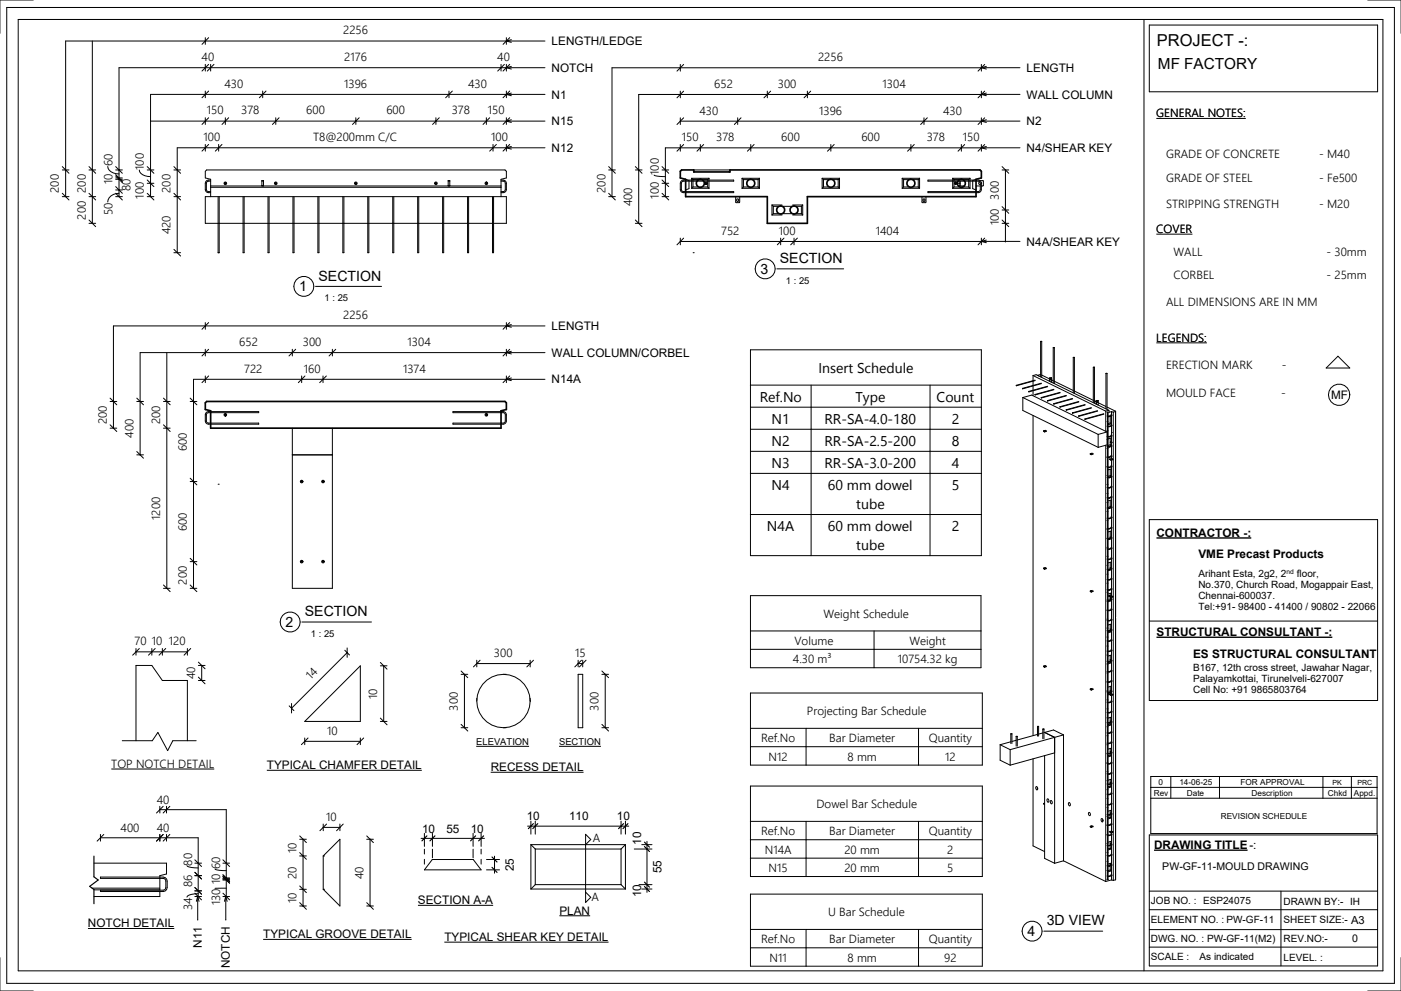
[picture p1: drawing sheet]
<svg xmlns="http://www.w3.org/2000/svg" width="420mm" height="297mm" viewBox="0 0 420 297" stroke-linecap="round" stroke-linejoin="round" font-family="sans-serif">
<g fill="#000">
<circle cx="67.6" cy="55" r=".4"/>
<circle cx="82.7" cy="55" r=".4"/>
<circle cx="106.7" cy="55" r=".4"/>
<circle cx="130.7" cy="55" r=".4"/>
<circle cx="145.8" cy="55" r=".4"/>
<circle cx="211.7" cy="55" r=".4"/>
<circle cx="286.6" cy="55" r=".4"/>
<circle cx="67.6" cy="124.4" r=".4"/>
<circle cx="145.8" cy="124.4" r=".4"/>
<circle cx="90.4" cy="144.4" r=".4"/>
<circle cx="96.9" cy="144.4" r=".4"/>
<circle cx="90.4" cy="168.4" r=".4"/>
<circle cx="96.9" cy="168.4" r=".4"/>
</g>
<g fill="none" stroke="#000" stroke-width=".3">
<path d="M2 2.2h416.1v292.6h-416.1zM5.5 5.8h409.2v285.3h-409.2zM10 0h-10v10M27.7 12.3v54.7M61.6 11.3v2M61.6 19.3v2M62.6 19.3l-2 2M62.6 11.3l-2 2M63.2 19.3v2M64.2 19.3l-2 2M150.2 19.3v2M151.2 19.3l-2 2"/>
<path d="M151.8 11.3v2M151.8 19.3v2M152.8 19.3l-2 2M152.8 11.3l-2 2M153.3 19.9l-1.5 .4 1.5 .4M153.3 11.9l-1.5 .4 1.5 .4M163.4 12.3h-143.7v46.7M204 19.3v2M205 19.3l-2 2M294.3 19.3v2M295.3 19.3l-2 2M295.7 19.9l-1.5 .4 1.5 .4"/>
<path d="M343 5.8v285.3M344.6 7.5h68.5v20h-68.5zM410.1 0h10v10M45.1 36.3h118.3M61.6 27.3v2M61.6 35.3v2M62.6 35.3l-2 2M62.6 27.3l-2 2M67.6 35.3v2M68.6 35.3l-2 2M78.8 27.3v2M79.8 27.3l-2 2"/>
<path d="M82.7 35.3v2M83.7 35.3l-2 2M106.7 35.3v2M107.7 35.3l-2 2M130.7 35.3v2M131.7 35.3l-2 2M134.6 27.3v2M135.6 27.3l-2 2M145.8 35.3v2M146.8 35.3l-2 2M151.8 27.3v2M151.8 35.3v2"/>
<path d="M152.8 35.3l-2 2M152.8 27.3l-2 2M153.3 35.9l-1.5 .4 1.5 .4M153.3 27.9l-1.5 .4 1.5 .4M163.4 20.3h-127.7v38.7M163.4 28.3h-118.3v30.7M204 27.3v2M204 35.3v2M204 36.3h90.3M205 35.3l-2 2M205 27.3l-2 2M221.2 35.3v2"/>
<path d="M222.2 35.3l-2 2M230.1 27.3v2M231.1 27.3l-2 2M242.1 27.3v2M243.1 27.3l-2 2M277 35.3v2M278 35.3l-2 2M294.2 36.3h11.6M294.2 36.3l1.5 .4M294.3 27.3v2M294.3 35.3v2M295.3 35.3l-2 2"/>
<path d="M295.3 27.3l-2 2M295.7 35.9l-1.5 .4M295.7 27.9l-1.5 .4 1.5 .4M305.8 20.3h-122.3v38.7M305.8 28.3h-114.3v38.7M18.7 51h2M18.7 59h2M18.7 49.9l2 2.1M18.7 58l1 1M19.7 59l1 1M26.7 51h2M26.7 59h2"/>
<path d="M26.7 49.9l2 2.1M26.7 58l2 2M32.3 49.9a2.99 2.99 0 0 0 3.4 2.3M34.7 51h2M34.7 59h2M34.7 58l2 2M34.7 56l2 2M34.7 57h2M34.7 52.8l2 2M34.7 53.8h2M34.7 52.4l2 2M34.7 53.4h2"/>
<path d="M34.7 49.9l2 2.1M35.7 58a3.1 3.1 0 0 0-3.4 2.6M41.8 51a2.98 2.98 0 0 0 3.3 2M44.1 51h2M44.1 59h2M44.1 55h2M44.1 49.9l2 2.1M44.1 58l2 2M44.1 54l2 2M52.1 51h2M52.1 59h2M52.1 58l2 2"/>
<path d="M52.1 49.9l2 2.1M61.6 59h90.2v8h-90.2zM61.6 43.3v2M62.6 43.3l-2 2M63.2 54.3l-1 .1-.3 .6 .1 2.1 .4 .3h.8M63.2 54l-1.2 .1-.4 .9 .1 2.3 .6 .4 .9 .1M63.2 59v-5.2l-1.6-.4v-2l.4-.4h89.4l.4 .4v2l-1.6 .4v5.2M63.2 56.2h87M63.2 55.8h87M65.4 59v16.8h.3v-16.8M65.6 43.3v2M66.6 43.3l-2 2"/>
<path d="M72.9 59v16.8h.3v-16.8M78.5 55.8v-1.6h.5v1.6M78.5 54.3h.5M78.5 55.7h.5M80.4 59v16.8h.3v-16.8M87.8 59v16.8h.4v-16.8M95.3 59v16.8h.3v-16.8M102.8 59v16.8h.3v-16.8M110.3 59v16.8h.3v-16.8M117.8 59v16.8h.3v-16.8M125.2 59v16.8h.4v-16.8M132.7 59v16.8h.3v-16.8"/>
<path d="M134.4 55.8v-1.6h.5v1.6M134.4 54.3h.5M134.4 55.7h.5M140.2 59v16.8h.3v-16.8M147.7 59v16.8h.3v-16.8M147.8 43.3v2M148.8 43.3l-2 2M150.2 54.3l1 .1 .3 .6-.1 2.1-.4 .3h-.8M150.2 54l1.1 .1 .5 .9-.1 2.3-.6 .4-.9 .1M151.8 43.3v2M152.8 43.3l-2 2M153.3 43.9l-1.5 .4 1.5 .4"/>
<path d="M163.4 44.3h-110.3v31.5M182.5 51h2M182.5 59h2M182.5 58l2 2M182.5 49.9l2 2.1M190.5 51h2M190.5 49.9l2 2.1M196.1 52.5l1 .3 2.4 .2M198.5 51h2M198.5 59h2M198.5 55h2M198.5 58l2 2"/>
<path d="M198.5 54l2 2M198.5 49.9l2 2.1M204 43.3v2M204.3 54.3l.6-.3h15.1v.3h-15.1l-.4 .2-.2 .5v2l.5 .4h15.2v.4l-15.3-.1-.4-.2-.3-.7v-1.8zM205 43.3l-2 2M205.6 53.8l1 .4v2.4l-1 .4M207.4 56.5h5.2M207.4 53.5h5.2M207.4 53.5v3M207.4 53.5l.4 .4M207.8 56.1h1.7M207.8 53.9h1.7"/>
<path d="M207.8 56.1l-.4 .4M207.8 53.9v2.2M208 51h10.9M208 51.6h.4M210 43.3v2M210.5 56.1h1.7M210.5 53.9h1.7M211 43.3l-2 2M212.2 56.1l.4 .4M212.2 53.9v2.2M212.6 53.5v3M212.6 53.5l-.4 .4"/>
<path d="M218.5 51.6h.4M220.6 59l.1 1.8h1l.1-1.8M222.5 56.5h5.2M222.5 53.5h5.2M222.5 53.5v3M222.5 53.5l.4 .4M222.9 56.1h1.7M222.9 53.9h1.7M222.9 56.1l-.4 .4M222.9 53.9v2.2M225.1 43.3v2M225.6 56.1h1.7"/>
<path d="M225.6 53.9h1.7M226.1 43.3l-2 2M227.3 56.1l.4 .4M227.3 53.9v2.2M227.7 53.5v3M227.7 53.5l-.4 .4M246.5 56.5h5.2M246.5 53.5h5.2M246.5 53.5v3M246.5 53.5l.4 .4M246.9 56.1l-.4 .4M246.9 56.1h1.7"/>
<path d="M246.9 53.9h1.7M246.9 53.9v2.2M249.1 43.3v2M249.6 56.1h1.7M249.6 53.9h1.7M250.1 43.3l-2 2M251.3 56.1l.4 .4M251.3 53.9v2.2M251.7 53.5v3M251.7 53.5l-.4 .4M270.5 56.5h5.2M270.5 53.5h5.2"/>
<path d="M270.5 53.5v3M270.5 53.5l.4 .4M270.9 56.1h1.7M270.9 53.9h1.7M270.9 56.1l-.4 .4M270.9 53.9v2.2M273.1 43.3v2M273.6 56.1h1.7M273.6 53.9h1.7M274.1 43.3l-2 2M275.3 56.1l.4 .4M275.3 53.9v2.2"/>
<path d="M275.7 53.5v3M275.7 53.5l-.4 .4M276.4 59l.1 1.8h1l.1-1.8M278.2 54h15.3l.7 .7v2.3l-.2 .5-.7 .3h-15.1v-.4h15.1l.4-.2 .2-.4v-2l-.4-.5h-15.3zM285.6 56.5h5.2M285.6 53.5h5.2M285.6 53.5v3M285.6 53.5l.4 .4M286 56.1h1.8M286 53.9h1.8M286 56.1l-.4 .4M286 53.9v2.2"/>
<path d="M287.1 55h.7M287.4 55.8h1.7M287.8 54.3v1.5M288.2 43.3v2M288.7 56.1h1.7M288.7 53.9h1.7M289.2 43.3l-2 2M290.4 56.1l.4 .4M290.4 53.9v2.2M290.8 53.5v3M290.8 53.5l-.4 .4M292.7 53.8l-1.1 .4v2.4l1.1 .4"/>
<path d="M292.7 55.8h1.2M293.8 54.6l-.3 .4 .4 .3M293.8 54.2l1.1 .1v1.4l-.6 .1M294.2 54.7l.1 .5M294.3 43.3v2M295.3 43.3l-2 2M295.7 43.9l-1.5 .4 1.5 .4M300.5 51h2M300.5 49.9l1 1.1M301.5 51v21.6M301.5 51l1 1M305.8 44.3h-106.3v14.7"/>
<path d="M26.7 67h2M26.7 66l2 2M52.1 75.8h2M52.1 74.8l2 2M190.5 67h2M190.5 66l2 2M204 71.4v2M205 71.4l-2 2M207.8 75.8h.3M231.5 64.5h3M231.5 61.5h3M231.5 61.5v3"/>
<path d="M231.5 61.5l.4 .4M231.9 64.1l-.4 .4M231.9 64.1h1.7M231.9 61.9h1.7M231.9 61.9v2.2M234.1 71.4v2M234.6 64.1h3M234.6 61.9h3M235.1 71.4l-2 2M237.7 64.5h3M237.7 61.5h3M238.1 71.4v2"/>
<path d="M238.6 64.1h1.7M238.6 61.9h1.7M239.1 71.4l-2 2M240.3 64.1l.4 .4M240.3 61.9v2.2M240.7 61.5v3M240.7 61.5l-.4 .4M294.3 71.4v2M295.3 71.4l-2 2M295.7 72l-1.5 .4 1.5 .4M300.5 67h2M300.5 66l2 2"/>
<path d="M300.5 62l2 2M300.5 63h2M305.8 72.4h-101.8M61.6 96.7v2M62.6 96.7l-2 2M151.8 97.7l1.5 .4M151.8 97.7h11.6M151.8 96.7v2M151.8 97.7h-117.8v30.7M152.8 96.7l-2 2M153.3 97.3l-1.5 .4M33 119.4l2 2"/>
<path d="M41 119.4l2 2M49 119.4l2 2M50 105.7v70.7M57 119.4l2 2M61.6 104.7v2M61.6 112.7v2M62.6 104.7l-2 2M62.6 112.7l-2 2M87.6 104.7v2M88.6 104.7l-2 2M90.4 112.7v2M91.4 112.7l-2 2"/>
<path d="M96.9 112.7v2M97.9 112.7l-2 2M99.7 104.7v2M100.7 104.7l-2 2M151.8 104.7v2M151.8 112.7v2M152.8 104.7l-2 2M152.8 112.7l-2 2M153.3 105.3l-1.5 .4 1.5 .4M153.3 113.3l-1.5 .4 1.5 .4M163.4 105.7h-121.4v30.7M163.4 113.7h-105.4v62.7"/>
<path d="M306.7 119.2l2.6-.8 22.6 11.1M306.7 119.2v3.9l22.6 11M306.7 119.2l22.6 11M309.7 112.6v1.5M309.7 114.3v1.3M309.7 115.7v1.3M309.7 117.1v1.5M309.7 112.6l21.8 10.7M309.7 112.6l1-.3 21.8 10.7M310.3 118.3h.1M310.4 114l-5.7 1.5M310.4 114.1l-5.6 1.5"/>
<path d="M311.2 112.5v.1M311.2 112.5l.3 .2M312 102.4v10.6M312 112.3l-.8 .2M312 102.4h.3zM312.2 114.9l-5.6 1.5M312.3 115l-5.7 1.6M312.3 112.4l2.4 1.2M312.3 102.4v10.8M314.1 115.8l-5.6 1.5M314.1 115.9l-5.6 1.6M314.7 113.4l.1 .1"/>
<path d="M314.7 113.4v.9M314.7 113.3l.1 .1M314.7 113.3v.1M314.8 113.5v.8M314.8 113.4v.1M314.9 113.7h.1M314.9 113.7l.2-.1v.2h-.2M314.9 113.7v.1M315 113.5v.1M315 113.6l-.1 .2M315.1 114.5h.1M315.3 113.3h-.6"/>
<path d="M315.3 113.3v1.3M315.3 113.3l-.5 .1M315.3 113.9l.5 .2M315.8 104.2v10.6M315.8 104.2h.3zM316 116.7l-5.7 1.6M316 116.8l-5.6 1.6M316.1 114.3l5.7 2.8M316.1 104.2v10.8M317.8 117.6l-5.6 1.6M317.9 117.8l-5.6 1.5M319.7 118.5l-5.6 1.6"/>
<path d="M319.8 118.7l-5.7 1.5M321.6 119.5l-5.6 1.5M321.6 119.6l-5.6 1.5M321.8 107.2v10.6M321.8 107.1l.3 .1zM322.1 117.2l5.7 2.8M322.1 107.2v10.7M327.8 110.1v10.6M327.8 110.1h.4zM328.2 110.1v10.8M331.6 112v10.6M331.6 111.9l.3 .1z"/>
<path d="M331.9 112v10.7M401.2 106.8l3.5 3.5h-7.1zM33 128.4h2M33 120.4h2M33 127.4l2 2M41 136.4h2M41 120.4h2M41 135.4l2 2M49 127.4l2 2M49 128.4h2M49 120.4h2M57 120.4h2"/>
<path d="M61.8 123.7l.7-.3h15.1v.3h-15.1l-.4 .2-.2 .5v2l.5 .4h15.2v.4l-15.3-.1-.5-.2-.2-.7v-1.8zM87.6 128.4v48h12.1v-48M87.6 136.4h12.1M135.8 123.4h15.3l.7 .7v2.4l-.3 .4-.6 .3h-15.1v-.4h15.1l.4-.1 .2-.5v-2l-.5-.5h-15.2zM309.7 124.6v95.9M312.9 129.2l.3 .3M312.9 129.2l.3 .1M313 129.2h-.1M313.2 129.2h.3zM313.2 129.3v.2M313.3 129.5h-.1M313.3 129.3h-.1"/>
<path d="M313.3 129.3v.2M313.5 129l-.5 .2M313.8 129.3l-.5 .2M313.8 129.2l-.5 .1M317.8 122h.1M323.5 120.4l-5.7 1.5M323.5 120.5l-5.6 1.6M325.3 121.3l-5.6 1.5M325.4 121.4l-5.7 1.6M326.9 136l.3 .3M326.9 136l.3 .1M327.2 136.1v.2"/>
<path d="M327.2 122.2l-5.6 1.6M327.2 122.3l-5.6 1.6M327.3 136.3h-.1M327.3 136.1h-.1M327.3 136.1v.2M327.4 136h-.3l.2 .1M327.5 135.8l-.6 .2M327.8 136.1l-.5 .2M327.8 136l-.5 .1M328.1 120.2l.5 .2M328.6 120.3v.8M328.6 120.3h.2"/>
<path d="M328.7 120.2l-.1 .1M328.7 120.2h.1M328.8 120.3v.9M328.8 120.2v.1M328.9 120.5l.1 .1M329 120.4h.1M329 120.5l-.1 .2M329 120.4v.1M329.1 121.3v.1M329.1 123.1l-5.6 1.6M329.1 123.3l-5.6 1.5M329.3 120.1v1.3"/>
<path d="M329.3 120.1l-.5 .1M329.3 120.1l-.6 .1M329.3 130.2v3.9M329.3 120.7l2.3 1.2M330.9 124l-5.6 1.6M331 124.2l-5.6 1.5M331.5 123.3v6M331.5 133.5v130.8M331.9 123.7l.2 .1M331.9 126.4l.2 .1M331.9 129.1l.2 .1M331.9 134.5l.2 .1"/>
<path d="M331.9 137.2l.2 .1M331.9 139.9h.2M331.9 122l2.6 1.3M331.9 129.5v3.9l-2.6 .7M331.9 129.5l-2.6 .7M331.9 131.8l.2 .1M332 123.6l.1 .1M332 126.3l.1 .1M332 129l.1 .1M332 131.7l.1 .1M332 134.4h.1M332 139.8h.1"/>
<path d="M332 123.8h.1M332 126.4h.1M332 129.1h.1M332 131.8h.1M332 134.5h.1M332.1 123.6v.1M332.1 123.8v.8M332.1 124.8v1.6M332.1 126.5v1.2M332.1 127.9v1.1M332.1 129.2v1.6M332.1 130.9v.8"/>
<path d="M332.1 131.9v2M332.1 134v.4M332.1 134.5v2.4M332.1 137.1h.1M332.1 137.2v2.6M332.1 139.9v.1M332.1 123.6h.1zM332.1 137.2h.1M332.1 139.9h.1M332.1 123.8h.1M332.1 123.7l-.1 .1M332.1 126.4h-.1"/>
<path d="M332.1 126.4v.1M332.1 129.1h-.1M332.1 129.1v.1M332.1 131.8h-.1M332.1 131.8v.1M332.1 134.5h-.1M332.1 134.5h.1M332.2 130.9v3l.9-.3M332.2 123.6v1.1M332.2 124.8v3M332.2 127.9v2.9M332.2 134v3"/>
<path d="M332.2 137.1v2.9M332.5 123l-1 .3M332.5 123l.1 .6 .7-.2M332.6 137.5l.5 .3M332.6 137.7l.5 .2M332.8 132.5l.5 .2v4.8M332.9 133.4l.5 .4-.9 .3-.6-.2M332.9 126.8l.4 .2-1.1 .3M332.9 124.8v2M332.9 131.4v1M332.9 132.6v.8M332.9 126.8l-.7 .2"/>
<path d="M332.9 133.4h.1M332.9 133.4l-.7 .1M333 132.4l.4 .2M333 133.6l.3 .1-.8 .2-.5-.1M333 137.6h.3zM333 137.6l.1 .1M333.1 124.4l.2 .1-.8 .2-.5-.1M333.1 127.5l.2 .1-.8 .2-.5-.1M333.1 130.5l.2 .1-.8 .3-.5-.2M333.1 139.7l.2 .1-.8 .3-.5-.2M333.1 136.7l.2 .1M333.1 137.9l.1 .1"/>
<path d="M333.1 137.8h.1M333.1 137.8v.1M333.1 136.5l.3 .2-.1 .2-.8 .2-.6-.1M333.1 124.3l.3 .2-.1 .2-.8 .2-.6-.2M333.1 127.4l.3 .1-.1 .2-.8 .2-.6-.1M333.1 130.4l.3 .2-.1 .2-.8 .2-.6-.1M333.1 139.6l.3 .2-.1 .2-.8 .2-.6-.1M333.1 137.4l.6 .3M333.2 137.8v.2M333.3 123.4v9.1M333.3 137.9v40.7M333.3 131.3l-1.1 .3"/>
<path d="M333.3 124.7l-1 .3M333.3 123.4l.5 .2M333.3 136.8l-.8 .2-.5-.1M333.5 129.7h.1M333.7 137.7l-.5 .3M333.7 137.7l-.5 .1M333.8 123.6v140.3M334.5 123.3v140.5M334.5 123.3l-.7 .3M57 143.4l2 2M57 144.4h2M65.4 145.2h.3"/>
<path d="M331.9 148h.1M331.9 145.3h.2M331.9 142.6h.2M331.9 150.6l.2 .1M331.9 153.3l.2 .1M331.9 156l.2 .1M331.9 158.7l.2 .1M332 143l.6 .1M332 142.5h.1M332 145.1l.1 .1M332 147.8l.1 .1M332 150.5l.1 .1"/>
<path d="M332 153.2l.1 .1M332 155.9l.1 .1M332 158.6l.1 .1M332 150.7h.1M332 153.4h.1M332 156h.1M332 158.7h.1M332.1 140.1v2.4M332.1 142.6v.4M332.1 143.2v2M332.1 145.3v.8M332.1 146.3v1.6"/>
<path d="M332.1 148v1.2M332.1 149.3v1.3M332.1 150.7v1.5M332.1 152.4v.9M332.1 153.4v1.9M332.1 155.4v.6M332.1 156.1v2.2M332.1 158.5v.1M332.1 158.8v2.5M332.1 142.6h.1M332.1 145.3h.1M332.1 148h.1"/>
<path d="M332.1 150.7h.1M332.1 147.9l-.1 .1M332.1 150.6l-.1 .1M332.1 153.3l-.1 .1M332.1 153.3v.1M332.1 156h-.1M332.1 156v.1M332.1 158.7h-.1M332.1 158.7v.1M332.2 142.8l.6-.1 .5 .2M332.2 158.5v2.9l.7-.1M332.2 140.1v3"/>
<path d="M332.2 143.2v3M332.2 146.3v2.9M332.2 149.3v3M332.2 152.4v3M332.2 155.5v2.9M332.4 152.5h-.2M332.8 151.9l.4 .2M332.9 151.7l.5 .5-.9 .3-.6-.2M332.9 140.7v1.9l.5 .4-.9 .3-.6-.2M332.9 159.3v1.6l.5 .3-.2 .3M332.9 150v1.8M332.9 151.9v.1"/>
<path d="M332.9 152l.3 .1M332.9 152l-.7 .1M333.1 145.9l.2 .1-.8 .2-.5-.1M333.1 148.9l.2 .1-.8 .3-.5-.2M333.1 155.1l.2 .1-.8 .2-.5-.1M333.1 158.1l.2 .1-.8 .3-.5-.2M333.1 145.7l.3 .2-.1 .2-.8 .2-.6-.1M333.1 148.8l.3 .2-.1 .2-.8 .2-.6-.2M333.1 154.9l.3 .2-.1 .2-.8 .2-.6-.1M333.1 158l.3 .2-.1 .2-.8 .2-.6-.2M333.2 152.1l-.7 .2-.5-.1M333.3 159.2l-1.1 .3"/>
<path d="M333.3 149.9l-1.1 .3M333.3 142.9l-.9 .2M333.3 140.6l-1.1 .3M333.3 142.9h-.1M344.6 155.8h68.5v54.2h-68.5zM49 176.4h2M49 175.4l2 2M57 176.4h2M57 167.4l2 2M57 168.4h2M57 175.4l2 2M312.9 170.3l.3 .3"/>
<path d="M312.9 170.3l.3 .2M313 170.3h-.1M313.2 170.3h.3zM313.2 170.5v.1M313.3 170.5v.1M313.3 170.6h-.1M313.3 170.5h-.1M313.5 170.2l-.5 .1M313.8 170.5l-.5 .1M313.8 170.3l-.5 .2M326.9 177.2l.3 .3M326.9 177.2l.3 .1"/>
<path d="M327.2 177.3v.2M327.2 177.1l.2 .1h-.2M327.3 177.3v.2M327.3 177.5h-.1M327.3 177.3h-.1M327.5 177l-.6 .2M327.8 177.3l-.5 .2M327.8 177.2l-.5 .1M331.9 166.8l.2 .1M331.9 174.9h.1M331.9 161.4l.3 .1M331.9 164.1l.2 .1"/>
<path d="M331.9 169.5h.2M331.9 172.2h.2M331.9 177.6h.2M332 166.7h.1M332 161.3l.1 .1M332 164h.1M332 169.4h.1M332 172l.1 .1M332 174.7l.1 .1M332 177.4l.1 .1M332 161.4h.1M332 177.6h.1"/>
<path d="M332.1 161.6v2.4M332.1 164.1v.4M332.1 164.6v2.1M332.1 166.8v.7M332.1 167.7v1.7M332.1 169.5v1.1M332.1 170.8v1.3M332.1 172.2v1.5M332.1 173.8v1M332.1 174.9v1.8M332.1 176.9v.6M332.1 177.6v2.2"/>
<path d="M332.1 180v.2M332.1 169.5h.1M332.1 164.1v.1M332.1 166.8h.1M332.1 172.2h.1M332.1 174.9h.1M332.1 161.4h-.1M332.1 161.4h.1M332.1 174.9h-.1M332.1 177.5l-.1 .1M332.1 177.5v.1M332.2 161.6v3"/>
<path d="M332.2 164.7v2.9M332.2 167.7v3M332.2 170.8v3M332.2 173.8v3M332.2 176.9v3M332.2 180v2.9M332.4 178.7l.7 .4M332.4 178.6l.7 .3M332.7 178.5h-.2M332.8 170.3l.5 .2-.8 .2-.5-.1M332.8 179.5l.5 .2-.8 .2-.5-.1M332.8 161.1l.5 .2"/>
<path d="M332.9 179.3l.5 .4-.9 .3-.6-.1M332.9 168.6v1.5l.5 .5-.9 .2-.6-.1M332.9 161.1v.2M332.9 170.3v.3M332.9 177.9v.5l.8 .4M332.9 179v.4M332.9 179.5v.3M332.9 161.3l.2 .1M332.9 170.6h.1M332.9 170.6l-.6 .1M333 179.9l.3 .2-1.1 .3M333 178.7l.3 .1z"/>
<path d="M333.1 167.3l.2 .1-.8 .2-.5-.1M333.1 173.4l.2 .1-.8 .3-.5-.2M333.1 176.5l.2 .1-.8 .2-.5-.1M333.1 164.3h.2M333.1 170.7l.2 .1-1.1 .3M333.1 178.9v.2M333.1 179.1h.1M333.1 178.9l.1 .1M333.1 164.1l.3 .2-.1 .2-.8 .2-.6-.1M333.1 167.2l.3 .2-.1 .2-.8 .2-.6-.2M333.1 173.3l.3 .2-.1 .2-.8 .2-.6-.1M333.1 176.4l.3 .2-.1 .2-.8 .2-.6-.2"/>
<path d="M333.2 179v.1M333.2 161.5h.1M333.2 161.5l-.7 .1-.6-.1M333.3 161.3h.1M333.3 179.1v28.9M333.3 177.8l-1.1 .3M333.3 168.5l-1.1 .3M333.3 161.5l-1.1 .3M333.3 161.3l-1.1 .2M333.3 164.4l-.8 .2-.5-.2M333.7 178.8l-.5 .3M333.7 178.8l-.5 .2"/>
<path d="M40.8 194.4v2M40.8 195.4h15.4M41.8 194.4l-2 2M45.5 194.4v2M46.5 194.4l-2 2M48.7 194.4v2M49.7 194.4l-2 2M56.2 194.4v2M57.2 194.4l-2 2M59.5 199.5h2M59.5 198.5l2 2M60.5 199.5v4.5"/>
<path d="M103.4 194.9l1.4 1.5M104.1 195.7l-16.7 16.6M104.1 194.2v2.9M114 198.6l2 2M114 199.6h2M115 199.6v16.7M312.9 199.7l.3 .3M312.9 199.7l.3 .1M313 199.7h-.1M313.2 199.7h.3zM313.2 199.8v.2M313.3 199.8v.2"/>
<path d="M313.3 200h-.1M313.3 199.8h-.1M313.5 199.5l-.5 .2M313.8 199.8l-.5 .2M313.8 199.7l-.5 .1M331.9 189.1l.7 .1M331.9 199.1h.1M331.9 180.2l.2 .1M331.9 185.6l.2 .1M331.9 188.3l.2 .1M331.9 191l.2 .1M331.9 193.7l.2 .1"/>
<path d="M331.9 196.4l.2 .1M332 188.2l.1 .1M332 180.1l.1 .1M332 182.8l.1 .1M332 185.5l.1 .1M332 190.9h.1M332 193.6h.1M332 196.3h.1M332 199h.1M332 180.3h.1M332 185.6h.1M332.1 180.3v2.6"/>
<path d="M332.1 183v2.6M332.1 185.7v.2M332.1 186.1v2.1M332.1 188.4v.6M332.1 189.2v1.7M332.1 191.1v1M332.1 192.2v1.4M332.1 193.7v1.4M332.1 195.3v1M332.1 196.4v1.8M332.1 198.4v.6M332.1 199.1v2.2"/>
<path d="M332.1 182.9h.1M332.1 188.4h.1M332.1 191.1h.1M332.1 193.7v.1M332.1 196.4h.1M332.1 182.9l-.1 .1M332.1 199.1h.1M332.1 182.9v.1M332.1 180.2l-.1 .1M332.1 180.2v.1M332.1 185.6h-.1M332.1 185.6v.1"/>
<path d="M332.1 199.1h-.1M332.2 183v3M332.2 186.1v3M332.2 189.2v2.9M332.2 192.2v3M332.2 195.3v3M332.2 198.4v2.9M332.3 180h-.1M332.8 188.6l.5 .3-.8 .2-.5-.1M332.8 197.8l.5 .3-.8 .2-.5-.1M332.9 187.2v1.3l.5 .4-1.2 .4M332.9 196.5v1.2l.5 .4-.9 .3-.6-.1"/>
<path d="M332.9 198.5l.4 .2-1.1 .3M332.9 189.1l.4 .3-1.1 .3M332.9 188.7v.3M332.9 197.9v.3M332.9 198.3v.2M332.9 198.5l-.7 .1M333.1 182.6l.2 .1-1.1 .2M333.1 185.7l.2 .1-.8 .2-.5-.1M333.1 191.8l.2 .1-.8 .3-.5-.2M333.1 194.9l.2 .1-.8 .2-.5-.1M333.1 182.5l.3 .2-.1 .2-.8 .2-.6-.2M333.1 185.6l.3 .1-.1 .3-.8 .2-.6-.2"/>
<path d="M333.1 191.7l.3 .2-.1 .2-.8 .2-.6-.2M333.1 194.8l.3 .1-.1 .2-.8 .3-.6-.2M333.3 196.4l-1.1 .3M333.3 187.1l-1.1 .3M334.5 185.4v.1M334.5 184.8v.3M344.6 186.2h68.5M59.5 204h2M59.5 203l2 2M86.7 211.6l1.4 1.4M87.4 210.9v2.8M91.4 216.3l16.6-16.7v16.7z"/>
<path d="M114 216.3h2M114 215.3l2 2M143 209.4v.8M151 202.2h.8M151 218.2h.8M159 209.4v.8M173.4 202.2h1.3v16h-1.3zM303.1 220h.3zM311.1 217.8v2.9M311.1 217.8h.3zM311.4 217.8v2.9M312.7 218.6v2.9"/>
<path d="M312.7 219.7l-1.3 .4M312.7 218.6h.3zM313 219.6l2.9-.8 3 1.5M313 218.6v2.9M313.2 219.6l3 1.5v37.7M326.9 206.6l.3 .2M326.9 206.6l.3 .1M327.2 206.7v.1M327.3 206.7v.1M327.3 206.8h-.1M327.3 206.7h-.1M327.4 206.6h-.3h.2"/>
<path d="M327.5 206.4l-.6 .2M327.8 206.7l-.5 .1M327.8 206.5l-.5 .2M331.9 204.4l.2 .1M331.9 201.8h.1M331.9 212.5l.2 .1M331.9 204.5h.2M331.9 207.1l.2 .1M331.9 209.8l.2 .1M331.9 215.2l.2 .1M331.9 217.9l.2 .1M332 204.3l.2 .1"/>
<path d="M332 201.6l.1 .1M332 207l.1 .1M332 209.7l.1 .1M332 212.4l.1 .1M332 215.1l.1 .1M332 217.8l.1 .1M332 204.5h.1M332 207.2h.1M332 209.9h.1M332 212.6h.1M332 204.4v.1M332.1 201.4v.3"/>
<path d="M332.1 201.8v2.5M332.1 204.5v2.6M332.1 207.2v.2M332.1 207.5v2.3M332.1 209.9v.5M332.1 210.6v1.8M332.1 212.6v.9M332.1 213.7v1.5M332.1 215.3v1.3M332.1 216.7v1.1M332.1 218v1.6M332.1 219.8v.7"/>
<path d="M332.1 215.3h.1M332.1 218h.1M332.1 204.4h.1M332.1 204.5h.1M332.1 201.8h.1M332.1 201.8h-.1M332.1 207.1l-.1 .1M332.1 207.1v.1M332.1 209.8l-.1 .1M332.1 209.8v.1M332.1 212.5l-.1 .1M332.1 212.5v.1"/>
<path d="M332.2 201.4v3M332.2 204.5v3M332.2 207.6v2.9M332.2 210.6v3M332.2 213.7v3M332.2 216.8v2.9M332.2 219.8v3M332.4 208l.7 .3M332.6 208.2l-.4 .1M332.6 208.2l.5 .3M332.8 207l.5 .3-.8 .2-.5-.1M332.8 216.2l.5 .2"/>
<path d="M332.9 205.8v1.1l.5 .4-.9 .3-.6-.1M332.9 215.1v1l.5 .4-.9 .3-.6-.1M332.9 217.1l.4 .2-1.1 .3M332.9 207.1v.3M332.9 207.5v.3M332.9 216.3v.3M332.9 216.7v.4M332.9 207.8l.3 .1M332.9 207.8l-.7 .1M332.9 217.1l-.7 .2M333 207.8l.7 .4M333 208.1l.3 .1z"/>
<path d="M333 208.2h.1M333.1 201l.2 .1-.8 .3-.5-.2M333.1 204.1l.2 .1-1.1 .2M333.1 213.3l.2 .1-.8 .2-.5-.1M333.1 219.4l.2 .1-.8 .2-.5-.1M333.1 210.2l.2 .1-.8 .2-.5-.1M333.1 208.3v.2M333.1 208.5h.1M333.1 208.3h.1M333.1 200.9l.3 .2-.1 .2-.8 .2-.6-.2M333.1 204l.3 .1-.1 .2-1.2 .2M333.1 210.1l.3 .2-.1 .2-.8 .2-.6-.2"/>
<path d="M333.1 213.2l.3 .1-.1 .2-.8 .2-.6-.1M333.1 219.3l.3 .2-.1 .2-.8 .2-.6-.2M333.2 208.3v.2M333.3 208.5v40.7M333.3 215l-1.1 .3M333.3 205.7l-1.1 .3M333.3 216.4l-.8 .3-.5-.2M333.7 208.2l-.5 .3M333.7 208.2l-.5 .1M33.4 230.5h30.8M36.7 222.1h9l1.6-2.5 3 5.4 1.5-2.9h7M40.8 222.1v-22.6h4.7l3.2 4.5h7.5v18.1"/>
<path d="M80 230.9h46.5M91.4 222.2h16.6M91.4 221.2v2M92.4 221.2l-2 2M108 221.2v2M109 221.2l-2 2M299.9 223.3v4.6l3 1.5M299.9 223.3l3 1.4M302.9 224.7v4.7M303.1 220v2.9M303.1 222.4l-3.2 .9M303.4 220v2.9"/>
<path d="M304.7 220.8v2.9M304.7 221.9l-1.3 .4M304.7 220.8h.3zM305 220.8v2.9M309.7 227.5v26.1l3.5 1.7M310.6 235.9a.43 .43 0 0 1 .5 .3 .43 .43 0 0 1-.3 .5zM311 236.3l.1 .1M311 236.2l.1 .1M311.1 220.2l-6.1 1.6M313.2 226.5v30.8l3 1.5M314 239.6a.43 .43 0 0 1 .5 .3 .43 .43 0 0 1-.4 .5zM316.2 225.7l-13.3 3.7"/>
<path d="M318.9 220.3l-16 4.4M318.9 220.3v37.8M331.9 226h.1M331.9 234.1h.2M331.9 220.6l.2 .1M331.9 223.3l.2 .1M331.9 228.7h.2M331.9 231.4h.2M331.9 236.7l.2 .1M331.9 239.4l.2 .1M332 220.5h.1M332 223.2h.1"/>
<path d="M332 228.6h.1M332 231.2l.1 .1M332 233.9l.1 .1M332 236.6l.1 .1M332 239.3l.1 .1M332 228.7h.1M332 231.4h.1M332 234.1h.1M332 236.8h.1M332 239.5h.1M332.1 220.7v2M332.1 222.9v.3"/>
<path d="M332.1 223.3v2.5M332.1 226v2.6M332.1 228.7v.1M332.1 229v2.3M332.1 231.4v.5M332.1 232.1v1.9M332.1 234.1v.9M332.1 235.1v1.6M332.1 236.8v1.2M332.1 238.2v1.2M332.1 239.5v1.6M332.1 220.7h.1"/>
<path d="M332.1 223.3v.1M332.1 226h.1M332.1 228.7h.1M332.1 226h-.1M332.1 228.7h-.1M332.1 231.4h-.1M332.1 231.4h.1M332.1 234l-.1 .1M332.1 234v.1M332.1 236.7l-.1 .1M332.1 236.7v.1M332.1 239.4l-.1 .1"/>
<path d="M332.1 239.4v.1M332.2 222.9v3M332.2 225.9v3M332.2 229v3M332.2 232.1v2.9M332.2 235.1v3M332.2 238.2v3M332.8 225.4l.5 .2-.8 .3-.5-.2M332.8 234.6l.5 .2-.8 .3-.5-.2M332.9 234.5l.5 .4-.9 .3-.6-.1M332.9 224.4v.9l.5 .4-.9 .3-.6-.1M332.9 235.7l.4 .2-1.1 .3"/>
<path d="M332.9 226.4l.4 .2-1.1 .3M332.9 225.4v.4M332.9 225.9v.5M332.9 233.7v.8M332.9 234.6v.4M332.9 235.1v.6M332.9 226.4l-.7 .2M332.9 235.7l-.7 .2M333.1 231.7l.2 .1-.8 .2-.5-.1M333.1 222.5l.2 .1-.8 .2-.5-.1M333.1 228.6l.2 .1-.8 .2-.5-.1M333.1 237.8l.2 .1-.8 .2-.5-.1"/>
<path d="M333.1 222.4l.3 .1-.1 .2-.8 .2-.6-.1M333.1 228.5l.3 .2-.1 .2-.8 .2-.6-.2M333.1 231.6l.3 .1-.1 .2-.8 .2-.6-.1M333.1 237.7l.3 .1-.1 .2-.8 .3-.6-.2M333.3 233.6l-1.1 .3M333.3 224.3l-1.1 .3M28.2 258.8h21.7v3.2l-2 .5v4.4M30.1 251.2h29.3v17.6M30.1 250.2v2M31.1 250.2l-2 2M47.9 242.7h19.9v26.1M47.9 241.7v2"/>
<path d="M47.9 250.2v2M48.9 241.7l-2 2M48.9 250.2l-2 2M49.9 241.7v2M49.9 250.2v2M50.9 241.7l-2 2M50.9 250.2l-2 2M56 259.5a2.97 2.97 0 0 0 2.4 .7h1M58.4 258.8h2M58.4 257.8l2 2M66.8 257.8l2 2M66.8 258.8h2"/>
<path d="M89.9 256.6h2M89.9 255.6l2 2M89.9 250.6l2 2M89.9 251.6h2M90.9 251.6v20M96.9 247v2M96.9 256.6v10M96.9 256.6l5-5v20l-5-5M96.9 256.6h.4M96.9 248h5M97.9 247l-2 2M101.9 247v2"/>
<path d="M102.9 247l-2 2M110 251.6h2M110 250.6l2 2M111 251.6v20M127.3 254.6v1.4M127.3 257.6v1.5M129.6 257.7h12.3l2.4 3.1h-17zM129.7 254.6v2.6M141.9 254.6v2.6M144.3 254.6v1.4M144.3 257.6v1.5M159.2 253.2h28.3"/>
<path d="M159.2 253.2v13.3M159.2 253.2l1.3 1.3M160.5 254.5h25.7M160.5 254.5v10.7M175.6 253.2l1.5-1.5-1.5-1.6v20.5l1.5-1.6-1.5-1.5M186.2 254.5v10.7M187.5 253.2v13.3M187.5 253.2l-1.3 1.3M312.9 240.9l.3 .3M312.9 240.9l.3 .1M313.2 240.9h.1M313.2 241.2h.1"/>
<path d="M313.2 240.8l-.3 .1M313.2 241h.1M315 240.1a.43 .43 0 0 1 .5 .3 .43 .43 0 0 1-.4 .5zM318.9 258.1l12.6 6.2M318.9 258.1l-2.7 .7M320.4 240.7a.43 .43 0 0 1 .5 .3 .43 .43 0 0 1-.3 .5zM326.4 243.6a.43 .43 0 0 1 .5 .4 .43 .43 0 0 1-.3 .5zM326.9 247.7l.3 .3M326.9 247.7l.3 .2M327.1 247.7h.3zM327.2 247.9v.1M327.3 247.8v.2"/>
<path d="M327.3 248h-.1M327.3 247.8l-.1 .1M327.5 247.6l-.6 .1M327.8 247.9l-.5 .1M327.8 247.7l-.5 .1M330.2 245.5a.43 .43 0 0 1 .5 .3 .43 .43 0 0 1-.3 .5zM330.6 245.9l.1 .1M330.6 245.8l.1 .1M331.9 247.3l.2 .1M331.9 252.9h.1M331.9 242.1l.2 .1M331.9 244.8l.2 .1"/>
<path d="M331.9 247.5l.2 .1M331.9 255.6h.2M331.9 258.3h.2M332 242l.1 .1M332 244.7l.1 .1M332 247.4l.1 .1M332 250.1h.1M332 252.8h.1M332 255.5h.1M332 258.2h.1M332 255.6h.1M332 258.3h.1"/>
<path d="M332.1 241.3v.8M332.1 242.2v2M332.1 244.3v.4M332.1 244.9v2.3M332.1 247.4h.1M332.1 247.6v2.5M332.1 250.3h.1M332.1 250.4v2.4M332.1 252.9v.5M332.1 253.5v2M332.1 255.6v.8M332.1 256.6v1.6"/>
<path d="M332.1 258.3v1.2M332.1 259.6v1.3M332.1 242.2h.1M332.1 244.9h.1M332.1 247.6h.1M332.1 252.9h.1M332.1 252.9h-.1M332.1 255.6h-.1M332.1 255.6h.1M332.1 258.3h-.1M332.1 258.3h.1M332.2 241.3v2.9"/>
<path d="M332.2 244.3v3M332.2 247.4v3M332.2 250.5v2.9M332.2 253.5v3M332.2 256.6v3M332.2 259.7v2.9M332.6 249.4l.5 .2M332.6 249.2l.5 .3M332.8 243.8l.5 .2-.8 .3-.5-.2M332.8 253l.5 .2-.8 .3-.5-.2M332.8 259.1l.5 .3-.8 .2-.5-.1M332.9 259l.5 .4-.9 .3-.6-.1"/>
<path d="M332.9 243v.7l.5 .4-.9 .3-.6-.2M332.9 252.3v.6l.5 .4-.9 .3-.6-.2M332.9 254.3l.4 .2-1.1 .3M332.9 245l.4 .2-1.1 .3M332.9 243.8v.4M332.9 244.3v.7M332.9 253v.4M332.9 253.5v.8M332.9 258.9v.1M332.9 259.2v.3M332.9 259.6v1.2M332.9 245l-.7 .2"/>
<path d="M332.9 254.3l-.7 .2M333 249.3h.3zM333.1 240.9l.2 .1-.8 .2-.5-.1M333.1 247l.2 .1-.8 .2-.5-.1M333.1 250.1l.2 .1-.8 .2-.6-.2M333.1 256.2l.2 .1-.8 .2-.5-.1M333.1 249.5v.1M333.1 249.6l.1 .1M333.1 249.5h.1M333.1 240.7l.3 .2-.1 .2-.8 .2-.6-.1M333.1 246.9l.3 .1-.1 .2-1.2 .2M333.1 249.9l.3 .2-.1 .2-.8 .2-.6-.1"/>
<path d="M333.1 256.1l.3 .1-.1 .2-.8 .3-.6-.2M333.1 249.1l.6 .3M333.2 249.5v.2M333.3 249.6v14.2M333.3 258.7l-1.1 .3M333.3 252.2l-1.1 .3M333.3 242.9l-1.1 .3M333.7 249.4l-.5 .3M333.7 249.4l-.5 .1M344.6 250.3h68.5v39.3h-68.5zM26.4 278.4h25.9M27.6 266.3h20.3"/>
<path d="M28.2 266.8h19.7M30.1 262.9h18.8l.6 .2 .5 .4 .1 2.6-.1 .6-.5 .4-.6 .2h-18.8v-.4h18.8l.7-.4 .1-.4-.1-2.4-.7-.4h-18.8zM47.9 267.3v1.5h-19.7M58.4 268.8h2M58.4 267.8l2 2M58.4 262.5h2M58.4 261.5l2 2M58.4 267.1h2M58.4 266.1l2 2M59.3 268.7v7.1M59.3 268.7l-.4 1.5M59.3 268.7l.4 1.5"/>
<path d="M59.4 267.9a4.1 4.1 0 0 0-3.4 1.1M64.5 260.5l.6 .3 2.7 .2M66.8 268.8h2M66.8 267.8l2 2M66.8 263.3h2M66.8 262.3l2 2M66.8 263.8h2M66.8 262.8l2 2M67.7 268.7v7.1M67.7 268.7l-.4 1.5M67.7 268.7l.4 1.5M67.8 266.3h-3.3"/>
<path d="M89.9 266.6h2M89.9 270.6l2 2M89.9 271.6h2M89.9 265.6l2 2M96.9 266.6h.4M110 271.6h2M110 270.6l1 1M111 271.6l1 1M159.2 266.5h28.3M160.5 265.2h25.7M160.5 265.2l-1.3 1.3M186.2 265.2l1.3 1.3"/>
<path d="M331.9 261h.2M331.9 263.7h.2M332 260.8l.1 .1M332 263.5l.1 .1M332 261h.1M332 263.7h.1M332.1 261v1.5M332.1 262.7v.9M332.1 261h-.1M332.1 261h.1M332.1 263.6l-.1 .1M332.2 262.7l-.1 .9"/>
<path d="M332.9 260.8l.4 .3-1.1 .3M332.9 260.8l-.7 .2M333.1 262.3l.2 .1-.8 .2-.5-.1M333.1 262.2l.3 .2-.1 .2-.8 .2-.6-.2M333.3 263.8l.5 .1M333.3 263.8l-1.8 .5M334.5 263.8l-.7 .1M334.5 263.7v.1M344.6 272.7h68.5M344.6 267.2h68.5M344.6 278.7h68.5M384.1 267.2v22.4"/>
<path d="M0 287.1v10h10M78.9 281.6h44.5M344.6 283.9h68.5M420.1 287.1v10h-10"/>
<circle cx="67.6" cy="55" r=".4"/>
<circle cx="82.7" cy="55" r=".4"/>
<circle cx="106.7" cy="55" r=".4"/>
<circle cx="130.7" cy="55" r=".4"/>
<circle cx="145.8" cy="55" r=".4"/>
<circle cx="211.7" cy="55" r=".4"/>
<circle cx="286.6" cy="55" r=".4"/>
<circle cx="221.3" cy="60" r=".37"/>
<circle cx="277.1" cy="60" r=".37"/>
<circle cx="304.8" cy="115.6" r=".06"/>
<circle cx="306.6" cy="116.5" r=".06"/>
<circle cx="308.5" cy="117.4" r=".06"/>
<circle cx="312.2" cy="119.3" r=".06"/>
<circle cx="401.5" cy="118.4" r="3.2"/>
<circle cx="67.6" cy="124.4" r=".4"/>
<circle cx="145.8" cy="124.4" r=".4"/>
<circle cx="314.1" cy="120.2" r=".06"/>
<circle cx="316" cy="121.1" r=".06"/>
<circle cx="319.7" cy="122.9" r=".06"/>
<circle cx="321.6" cy="123.8" r=".06"/>
<circle cx="323.5" cy="124.8" r=".06"/>
<circle cx="325.3" cy="125.7" r=".06"/>
<circle cx="329.1" cy="120.5" r=".15"/>
<circle cx="333.3" cy="132.7" r=".09"/>
<circle cx="90.4" cy="144.4" r=".4"/>
<circle cx="96.9" cy="144.4" r=".4"/>
<circle cx="90.4" cy="168.4" r=".4"/>
<circle cx="96.9" cy="168.4" r=".4"/>
<circle cx="151" cy="210.2" r="8"/>
</g>
<g fill="none" stroke="#000" stroke-width=".5">
<path d="M204.4 51h3.6v.6h10.9v-.6h75l.4 .4v2l-1.6 .4v5.2h-50.6v8h-12v-8h-24.5v-5.2l-1.6-.4v-2zM61.6 120.8l.4-.4h89.4l.4 .4v2l-1.6 .4v5.2h-87v-5.2l-1.6-.4z"/>
<circle cx="210" cy="55" r="1.2"/>
<circle cx="225.1" cy="55" r="1.2"/>
<circle cx="249.1" cy="55" r="1.2"/>
<circle cx="273.1" cy="55" r="1.2"/>
<circle cx="288.2" cy="55" r="1.2"/>
<circle cx="234.1" cy="63" r="1.2"/>
<circle cx="238.1" cy="63" r="1.2"/>
</g>
<path d="M28.2 256.7v6.2l1.2 .9-2.5 1.9 1.3 1v4.2" fill="none" stroke="#000" stroke-width=".35"/>
<g fill="#fff">
<path d="M346.9 9.5h27.5v5.4h-27.5z"/>
<path d="M405.1 273.8h4.1v3.9h-4.1z"/>
<path d="M346.8 187.4h51.8v4.1h-51.8z"/>
<path d="M357.7 193.9h54.2v4.1h-54.2z"/>
<path d="M346 251.2h27.6v4.2h-27.6z"/>
<path d="M373.6 251.2h1v4.2h-1z"/>
<path d="M374.6 251.2h2.2v4.2h-2.2z"/>
<path d="M346.8 157.6h27.9v4.1h-27.9z"/>
<path d="M359.3 164.1h37.3v4.1h-37.3z"/>
<path d="M359.7 285.1h16.3v3.3h-16.3z"/>
<path d="M405.5 279.4h1.7v3.7h-1.7z"/>
<path d="M367.7 274.1h14.3v3.3h-14.3z"/>
<path d="M347.2 16.6h29.6v5.1h-29.6z"/>
<path d="M348.5 258h44.2v3.6h-44.2z"/>
<path d="M361.9 279.8h20.4v3.3h-20.4z"/>
<path d="M404.8 268.8h2.9v3.3h-2.9z"/>
<path d="M360.7 268.5h14.3v3.3h-14.3z"/>
</g>
<path d="M346.8 161.3h28.4M346.8 191h52.7M346 254.9h28.1" fill="none" stroke="#000" stroke-width=".41"/>
<g fill="none" stroke="#000" stroke-width=".3">
<path d="M346.7 35.5h26.8M346.7 70.2h10.8M94.6 85.9h19.8M232.9 80.6h20.1M225 104.9h69.2v61.7h-69.2zM225 115.5h69.2M243.2 115.5v51.1M278.9 115.5v51.1M346.7 102.8h15.2M225 135.3h69.2M225 128.7h69.2M225 122.1h69.2"/>
<path d="M225 154.2h69.2M225 141.9h69.2M225 178.6h69.1v21.6h-69.1zM90.5 186.5h20.9M143 198.9h16M143 197.9v2M144 197.9l-2 2M159 197.9v2M160 197.9l-2 2M173.4 198.9h1.3M173.4 197.9v2M174.4 197.9l-2 2"/>
<path d="M174.7 197.9v2M175.7 197.9l-2 2M225 194.7h69.1M225 189.2h69.1M262.1 189.2v11M138.3 201.2l2 2M138.3 202.2h2M138.3 217.2l2 2M138.3 218.2h2M139.3 202.2v16M180.5 202.2h2M180.5 218.2h2"/>
<path d="M180.5 217.2l2 2M180.5 201.2l2 2M181.5 202.2v16M225 207.8h69.5v21.6h-69.5zM225 218.3h69.5M241.7 218.3v11.1M275.4 218.3v11.1M142.8 223.7h15.8M147.1 231.5h27.9M167.6 223.7h12.6M225 235.7h69.5v27.1h-69.5zM225 223.9h69.5"/>
<path d="M345 232.8h67.9v17.1h-67.9zM345 236h67.9M345 239.3h67.9M351.1 232.8v6.5M365.7 232.8v6.5M396.7 232.8v6.5M405.2 232.8v6.5M126.3 251.3h19M127.3 249.8v3.9M129.7 249.8v3.9M141.9 249.8v3.9M144.3 249.8v3.9"/>
<path d="M145.9 257.7h3.9M148.3 256.7v5.1M158.2 247.7h30.3M159.2 246.2v3.9M160.5 246.2v3.9M186.2 246.2v3.9M187.5 246.2v3.9M190.2 254.5h5.3M192.4 253.2h3.1M194 252.2v15.3M225 257.3h69.5M225 251.8h69.5"/>
<path d="M225 246.2h69.5M241.7 246.2v16.6M275.4 246.2v16.6M125.3 271.4h22.6M145.9 260.8h3.9M167.7 274.5h9.2M191.6 265.2h3.9M192.4 266.5h3.1M225 268h69.5v21.7h-69.5zM225 278.6h69.5M241.7 278.6v11.1M275.4 278.6v11.1"/>
<path d="M313 279.2h17.6M133.2 282.4h49.3M225 284.1h69.5"/>
<circle cx="91.1" cy="85.9" r="3"/>
<circle cx="229.4" cy="80.6" r="3"/>
<circle cx="87" cy="186.5" r="3"/>
<circle cx="309.5" cy="279.2" r="3"/>
</g>
<g fill="none" stroke="#000" stroke-width=".35">
<path d="M128 250.6l-1.5 1.5M130.4 250.6l-1.5 1.5M142.6 250.6l-1.5 1.5M145 250.6l-1.5 1.5M147.5 256.9l1.5 1.5M159.9 246.9l-1.5 1.5M161.2 246.9l-1.5 1.5M187 246.9l-1.5 1.5M188.3 246.9l-1.5 1.5M193.2 253.8l1.5 1.5M193.2 252.5l1.5 1.5M147.5 260l1.5 1.5"/>
<path d="M193.2 265.8l1.5 1.5M193.2 264.5l1.5 1.5"/>
</g>
<text font-size="4.9" x="346.9" y="13.9">PROJECT -:</text>
<text font-size="4.6" x="347.2" y="20.7">MF FACTORY</text>
<g font-size="4.2">
<text x="228.1" y="82.1">3</text>
<text x="233.8" y="78.9">SECTION</text>
<text x="89.7" y="87.3">1</text>
<text x="95.5" y="84.1">SECTION</text>
<text x="245.4" y="111.9">Insert Schedule</text>
<text x="227.8" y="120.5">Ref.No</text>
<text x="256.5" y="120.5">Type</text>
<text x="280.8" y="120.5">Count</text>
<text x="231.4" y="127.1">N1</text>
<text x="247.2" y="127.1">RR-SA-4.0-180</text>
<text x="285.4" y="127.1">2</text>
<text x="231.4" y="133.7">N2</text>
<text x="247.2" y="133.7">RR-SA-2.5-200</text>
<text x="285.4" y="133.7">8</text>
<text x="231.4" y="140.3">N3</text>
<text x="247.2" y="140.3">RR-SA-3.0-200</text>
<text x="285.4" y="140.3">4</text>
<text x="231.4" y="146.9">N4</text>
<text x="248.2" y="146.9">60 mm dowel</text>
<text x="285.4" y="146.9">5</text>
<text x="256.7" y="152.6">tube</text>
<text x="230" y="159.3">N4A</text>
<text x="248.2" y="159.3">60 mm dowel</text>
<text x="285.4" y="159.3">2</text>
<text x="256.7" y="165">tube</text>
<text x="91.4" y="184.8">SECTION</text>
<text x="85.6" y="187.9">2</text>
<text x="308.1" y="280.6">4</text>
<text x="313.9" y="277.4">3D VIEW</text>
</g>
<g font-size="3.5">
<text x="102.9" y="10.3">2256</text>
<text x="165.4" y="13.5">LENGTH/LEDGE</text>
<text x="60.4" y="18.3">40</text>
<text x="103.2" y="18.3">2176</text>
<text x="149.1" y="18.3">40</text>
<text x="165.4" y="21.6">NOTCH</text>
<text x="245.3" y="18.3">2256</text>
<text x="307.8" y="21.6">LENGTH</text>
<text x="67.3" y="26.3">430</text>
<text x="103.2" y="26.3">1396</text>
<text x="140.3" y="26.3">430</text>
<text x="165.4" y="29.6">N1</text>
<text x="214.2" y="26.3">652</text>
<text x="233.2" y="26.3">300</text>
<text x="264.6" y="26.3">1304</text>
<text x="307.8" y="29.6">WALL COLUMN</text>
<text x="62" y="34.3">150</text>
<text x="72.3" y="34.3">378</text>
<text x="91.8" y="34.3">600</text>
<text x="115.8" y="34.3">600</text>
<text x="135.5" y="34.3">378</text>
<text x="146.3" y="34.3">150</text>
<text x="209.7" y="34.3">430</text>
<text x="245.6" y="34.3">1396</text>
<text x="282.8" y="34.3">430</text>
<text x="346.7" y="35.2">GENERAL NOTES:</text>
<text x="165.4" y="37.6">N15</text>
<text x="307.8" y="37.6">N2</text>
<text x="61" y="42.3">100</text>
<text x="93.9" y="42.3">T8@200mm C/C</text>
<text x="147.3" y="42.3">100</text>
<text x="165.4" y="45.6">N12</text>
<text x="204.4" y="42.3">150</text>
<text x="214.7" y="42.3">378</text>
<text x="234.3" y="42.3">600</text>
<text x="258.3" y="42.3">600</text>
<text x="277.9" y="42.3">378</text>
<text x="288.7" y="42.3">150</text>
<text x="307.8" y="45.6">N4/SHEAR KEY</text>
<text x="349.6" y="47.3">GRADE OF CONCRETE</text>
<text x="395.5" y="47.3">- M40</text>
<text x="33.7" y="49.9" transform="rotate(-90 33.7 49.9)">60</text>
<text x="43.2" y="51" transform="rotate(-90 43.2 51)">100</text>
<text x="197.5" y="52.5" transform="rotate(-90 197.5 52.5)">100</text>
<text x="17.7" y="57.8" transform="rotate(-90 17.7 57.8)">200</text>
<text x="25.7" y="57.8" transform="rotate(-90 25.7 57.8)">200</text>
<text x="33.7" y="55.2" transform="rotate(-90 33.7 55.2)">10</text>
<text x="39.2" y="57.3" transform="rotate(-90 39.2 57.3)">80</text>
<text x="43.2" y="59.5" transform="rotate(-90 43.2 59.5)">100</text>
<text x="51.2" y="57.8" transform="rotate(-90 51.2 57.8)">200</text>
<text x="181.5" y="57.8" transform="rotate(-90 181.5 57.8)">200</text>
<text x="197.5" y="59.5" transform="rotate(-90 197.5 59.5)">100</text>
<text x="299.5" y="59.8" transform="rotate(-90 299.5 59.8)">300</text>
<text x="349.6" y="54.6">GRADE OF STEEL</text>
<text x="395.5" y="54.6">- Fe500</text>
<text x="25.7" y="65.8" transform="rotate(-90 25.7 65.8)">200</text>
<text x="33.7" y="64.4" transform="rotate(-90 33.7 64.4)">50</text>
<text x="189.5" y="61.8" transform="rotate(-90 189.5 61.8)">400</text>
<text x="349.6" y="62.3">STRIPPING STRENGTH</text>
<text x="395.5" y="62.3">- M20</text>
<text x="51.2" y="70.2" transform="rotate(-90 51.2 70.2)">420</text>
<text x="216.2" y="70.4">752</text>
<text x="233.5" y="70.4">100</text>
<text x="262.6" y="70.4">1404</text>
<text x="299.5" y="67.5" transform="rotate(-90 299.5 67.5)">100</text>
<text x="346.7" y="69.9">COVER</text>
<text x="307.8" y="73.6">N4A/SHEAR KEY</text>
<text x="351.8" y="76.8">WALL</text>
<text x="397.8" y="76.8">- 30mm</text>
<text x="351.8" y="83.5">CORBEL</text>
<text x="397.8" y="83.5">- 25mm</text>
<text x="102.9" y="95.7">2256</text>
<text x="349.6" y="91.6">ALL DIMENSIONS ARE IN MM</text>
<text x="165.4" y="99">LENGTH</text>
<text x="71.7" y="103.7">652</text>
<text x="90.8" y="103.7">300</text>
<text x="122.2" y="103.7">1304</text>
<text x="165.4" y="107">WALL COLUMN/CORBEL</text>
<text x="346.7" y="102.5">LEGENDS:</text>
<text x="73.2" y="111.7">722</text>
<text x="91.1" y="111.7">160</text>
<text x="120.8" y="111.7">1374</text>
<text x="349.6" y="110.8">ERECTION MARK</text>
<text x="384.3" y="110.8">-</text>
<text x="165.4" y="115">N14A</text>
<text x="349.6" y="119.1">MOULD FACE</text>
<text x="384.2" y="119.1">-</text>
<text x="399.1" y="119.7">MF</text>
<text x="32" y="127.2" transform="rotate(-90 32 127.2)">200</text>
<text x="40" y="131.2" transform="rotate(-90 40 131.2)">400</text>
<text x="48" y="127.2" transform="rotate(-90 48 127.2)">200</text>
<text x="56" y="135.2" transform="rotate(-90 56 135.2)">600</text>
<text x="48" y="155.9" transform="rotate(-90 48 155.9)">1200</text>
<text x="56" y="159.2" transform="rotate(-90 56 159.2)">600</text>
<text x="346.8" y="160.9">CONTRACTOR -:</text>
<text x="359.3" y="167.3">VME Precast Products</text>
<text x="56" y="175.2" transform="rotate(-90 56 175.2)">200</text>
<text x="246.9" y="185.3">Weight Schedule</text>
<text x="346.8" y="190.7">STRUCTURAL CONSULTANT -:</text>
<text x="40.3" y="193.4">70</text>
<text x="45.5" y="193.4">10</text>
<text x="50.6" y="193.4">120</text>
<text x="148.1" y="196.9">300</text>
<text x="172.4" y="196.9">15</text>
<text x="238.2" y="193.3">Volume</text>
<text x="272.7" y="193.3">Weight</text>
<text x="357.7" y="197.1">ES STRUCTURAL CONSULTANT</text>
<text x="58.5" y="203.7" transform="rotate(-90 58.5 203.7)">40</text>
<text x="93.2" y="203.7" transform="rotate(-45 93.2 203.7)">14</text>
<text x="237.8" y="198.8">4.30 m³</text>
<text x="269.2" y="198.8">10754.32 kg</text>
<text x="113.1" y="209.6" transform="rotate(-90 113.1 209.6)">10</text>
<text x="137.3" y="213" transform="rotate(-90 137.3 213)">300</text>
<text x="179.5" y="213" transform="rotate(-90 179.5 213)">300</text>
<text x="242" y="214.4">Projecting Bar Schedule</text>
<text x="98.1" y="220.3">10</text>
<text x="228.2" y="222.5">Ref.No</text>
<text x="248.6" y="222.5">Bar Diameter</text>
<text x="278.5" y="222.5">Quantity</text>
<text x="33.4" y="230.2">TOP NOTCH DETAIL</text>
<text x="80" y="230.6">TYPICAL CHAMFER DETAIL</text>
<text x="147.1" y="231.1">RECESS DETAIL</text>
<text x="230.4" y="228">N12</text>
<text x="254.1" y="228">8 mm</text>
<text x="283.4" y="228">12</text>
<text x="47" y="241.1">40</text>
<text x="157.9" y="245.9">10</text>
<text x="170.6" y="245.9">110</text>
<text x="185" y="245.9">10</text>
<text x="244.8" y="242.3">Dowel Bar Schedule</text>
<text x="36.2" y="249.3">400</text>
<text x="47" y="249.3">40</text>
<text x="97.8" y="246.1">10</text>
<text x="126.5" y="249.6">10</text>
<text x="133.8" y="249.6">55</text>
<text x="141.1" y="249.6">10</text>
<text x="228.2" y="250.4">Ref.No</text>
<text x="248.6" y="250.4">Bar Diameter</text>
<text x="278.5" y="250.4">Quantity</text>
<text x="88.9" y="255.7" transform="rotate(-90 88.9 255.7)">10</text>
<text x="177.8" y="252.5">A</text>
<text x="192.2" y="253.3" transform="rotate(-90 192.2 253.3)">10</text>
<text x="229.3" y="255.9">N14A</text>
<text x="253.2" y="255.9">20 mm</text>
<text x="284" y="255.9">2</text>
<text x="346" y="254.5">DRAWING TITLE</text>
<text x="374.6" y="254.5">-:</text>
<text x="57.6" y="259.5" transform="rotate(-90 57.6 259.5)">80</text>
<text x="66" y="260.5" transform="rotate(-90 66 260.5)">60</text>
<text x="88.9" y="263.5" transform="rotate(-90 88.9 263.5)">20</text>
<text x="109" y="263.5" transform="rotate(-90 109 263.5)">40</text>
<text x="154.1" y="261.2" transform="rotate(-90 154.1 261.2)">25</text>
<text x="198.3" y="261.8" transform="rotate(-90 198.3 261.8)">55</text>
<text x="230.4" y="261.4">N15</text>
<text x="253.2" y="261.4">20 mm</text>
<text x="284" y="261.4">5</text>
<text x="57.6" y="266.1" transform="rotate(-90 57.6 266.1)">86</text>
<text x="66" y="265.1" transform="rotate(-90 66 265.1)">10</text>
<text x="192.2" y="269" transform="rotate(-90 192.2 269)">10</text>
<text x="57.6" y="272.8" transform="rotate(-90 57.6 272.8)">34</text>
<text x="66" y="271.5" transform="rotate(-90 66 271.5)">130</text>
<text x="88.9" y="270.7" transform="rotate(-90 88.9 270.7)">10</text>
<text x="125.3" y="271">SECTION A-A</text>
<text x="167.7" y="274.2">PLAN</text>
<text x="177.4" y="270.1">A</text>
<text x="248.3" y="274.7">U Bar Schedule</text>
<text x="26.4" y="278">NOTCH DETAIL</text>
<text x="78.9" y="281.3">TYPICAL GROOVE DETAIL</text>
<text x="60.5" y="284.2" transform="rotate(-90 60.5 284.2)">N11</text>
<text x="133.2" y="282.1">TYPICAL SHEAR KEY DETAIL</text>
<text x="228.2" y="282.8">Ref.No</text>
<text x="248.6" y="282.8">Bar Diameter</text>
<text x="278.5" y="282.8">Quantity</text>
<text x="69" y="290.3" transform="rotate(-90 69 290.3)">NOTCH</text>
<text x="230.7" y="288.3">N11</text>
<text x="254.1" y="288.3">8 mm</text>
<text x="283.1" y="288.3">92</text>
</g>
<text font-size="3.4" x="405.1" y="276.9">A3</text>
<g font-size="3.2">
<text x="348.5" y="260.9">PW-GF-11-MOULD DRAWING</text>
<text x="405.5" y="282.4">0</text>
</g>
<g font-size="3">
<text x="359.3" y="172.9">Arihant Esta, 2g2, 2</text>
<text x="388.8" y="172.9">floor,</text>
<text x="359.3" y="176.2">No.370, Church Road, Mogappair East,</text>
<text x="359.3" y="179.5">Chennai-600037.</text>
<text x="359.3" y="182.8">Tel:+91- 98400 - 41400 / 90802 - 22066</text>
<text x="357.7" y="201.1">B167, 12th cross street, Jawahar Nagar,</text>
<text x="357.7" y="204.4">Palayamkottai, Tirunelveli-627007</text>
<text x="357.7" y="207.8">Cell No: +91 9865803764</text>
<text x="345.1" y="270.9">JOB NO. :</text>
<text x="360.7" y="271.1">ESP24075</text>
<text x="384.8" y="271.4">DRAWN BY:-</text>
<text x="404.8" y="271.4">IH</text>
<text x="345.1" y="276.8">ELEMENT NO. :</text>
<text x="367.7" y="276.8">PW-GF-11</text>
<text x="384.8" y="276.8">SHEET SIZE:-</text>
<text x="345.1" y="282.4">DWG. NO. :</text>
<text x="345.1" y="287.7">SCALE :</text>
<text x="359.7" y="287.7">As indicated</text>
<text x="361.9" y="282.4">PW-GF-11(M2)</text>
<text x="384.8" y="282.4">REV.NO:-</text>
<text x="384.8" y="288">LEVEL. :</text>
</g>
<g font-size="2.8">
<text x="235.7" y="85.1">1 : 25</text>
<text x="97.3" y="90.3">1 : 25</text>
<text x="93.2" y="190.9">1 : 25</text>
<text x="142.8" y="223.4">ELEVATION</text>
<text x="167.6" y="223.4">SECTION</text>
</g>
<g font-size="2.5">
<text x="345.9" y="238.6">Rev</text>
<text x="347.4" y="235.3">0</text>
<text x="353.6" y="235.3">14-06-25</text>
<text x="355.9" y="238.6">Date</text>
<text x="372" y="235.3">FOR APPROVAL</text>
<text x="375.3" y="238.6">Description</text>
<text x="398.2" y="238.6">Chkd</text>
<text x="406" y="238.6">Appd.</text>
<text x="366" y="245.4">REVISION SCHEDULE</text>
</g>
<g font-size="2.1">
<text x="399.5" y="235.2">PK</text>
<text x="407" y="235.2">PRC</text>
</g>
<text font-size="2" x="385.7" y="172">nd</text>
</svg>
